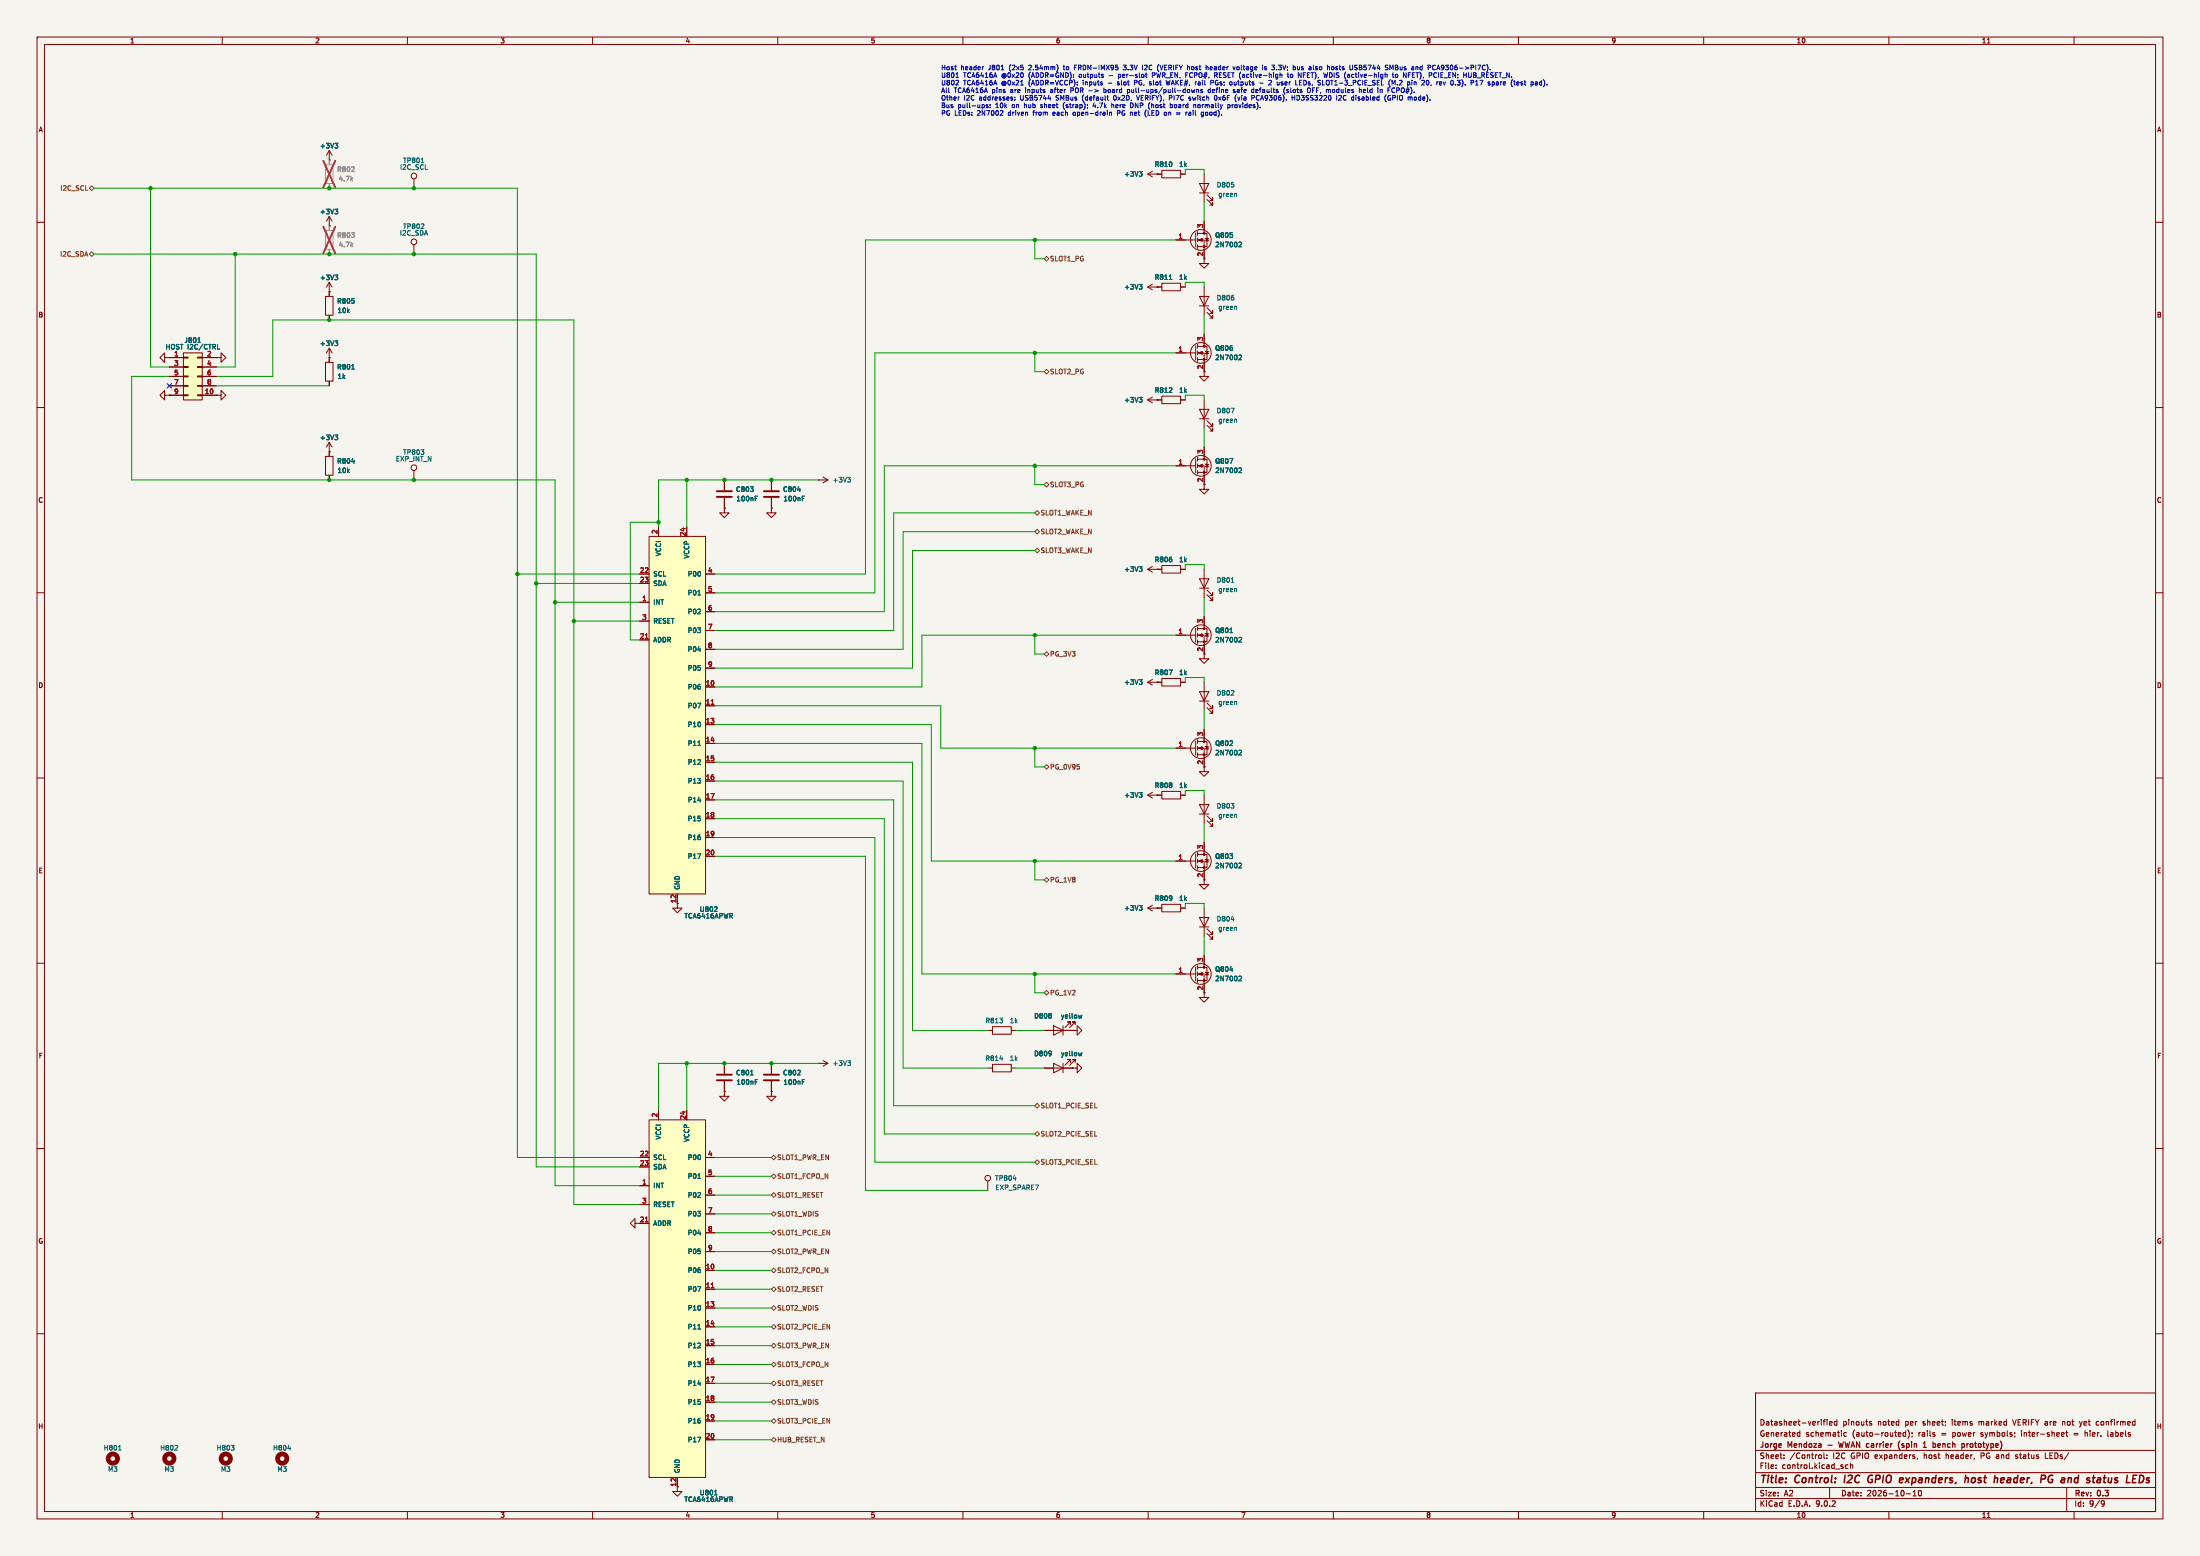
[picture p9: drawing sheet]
<svg xmlns="http://www.w3.org/2000/svg" width="594mm" height="420mm" viewBox="0 0 594 420" stroke-linecap="round" stroke-linejoin="round" font-family="sans-serif">
<path d="M0 0h594v420h-594z" fill="#f5f4ef" stroke="#f5f4ef" stroke-width=".27"/>
<g fill="none" stroke="#840000" stroke-width=".27">
<path d="M10 10h574v400h-574zM12 12h570v396h-570zM60 10v2M110 10v2M160 10v2M210 10v2M260 10v2M310 10v2M360 10v2M410 10v2M460 10v2M510 10v2"/>
<path d="M536.6 11.6h.7M560 10v2M10 60h2M582 60h2M44.4 96.5v-1.2l-1.2 1.2 1.2 1.3v-1.3h1.3M45.7 96.5h.1M10 110h2M309.9 108l1.2 .7M309.9 108h2.5M311.1 107.2l-1.2 .8M312.4 108h.1M582 110h2"/>
<path d="M208.3 137.2v1.2h1.2l-1.2 1.3-1.3-1.3h1.3M208.3 137.2h.1M208.3 129.5v2.8M208.3 134.4v2.8M221 129.5h.1M221 129.5h2.5M222.2 128.8l1.3 .7M223.5 129.5l-1.3 .8M10 160h2M582 160h2M323.3 199.6v1.1M325.1 196.9v3.3"/>
<path d="M10 210h2M317.5 201.9h5.3M322.8 200v3.8M323.3 200.2h2.6v3.5h-2.6M323.3 201.9h1.8v6.4h1.3l-1.3 1.3-1.3-1.3h1.3M323.3 201.4v1M323.3 203.2v1M323.8 217.2h2.6l-1.3 2.5zM323.8 219.7h2.6M325.1 214.6v7.7M325.4 201.4l1 .3M325.9 201.5l.4 .7h-.8z"/>
<path d="M582 210h2M317.5 232.4h5.3M322.8 230.5v3.8M323.3 230.6h2.6v3.6h-2.6M323.3 232.4h1.8v6.4h1.3l-1.3 1.2-1.3-1.2h1.3M323.3 230.1v1M323.3 231.9v1M323.3 233.7v1M325.1 227.3v3.3M325.4 231.9l1 .3M325.9 221.5l1.5 1.5v-.7v.7h-.8M325.9 220.2l1.5 1.5v-.7v.7h-.8"/>
<path d="M325.9 232l.4 .7h-.8zM312.4 245.1h1.3M313.7 244.1h5.1v2h-5.1zM318.8 245.1h1.2M10 260h2M582 260h2M10 310h2M582 310h2M171.4 330.2v-1.3l-1.2 1.3 1.2 1.3v-1.3h1.3M10 360h2M474 376h108v32h-108zM582 360h2"/>
<path d="M474 397.5h108M474 391.5h108M479.5 396.2v.2M479.5 395.4v.2M481.7 393.5v.2M481.7 392.7v.2M485.4 387.6h.6M485.4 386.7h.6M486 386.2v1.5M491.7 392.7l.1 .3-.1 .6M492.2 383.7h.6M492.5 392.2v1.3l.2 .2"/>
<path d="M492.8 383.2h-.3M493.2 393.5v.2M493.2 392.7v.2M493.3 383.2v.1M493.3 383.7v1M494 384.2l.7-.2-.1-.3h-.4l-.2 .2v.7h.6M496 383.7h-.5l-.3 .3 .2 .6h.6M496 383.2v1.5M498.5 386.7h-.4l-.3 .3 .2 .6h.5M499 395.4h-.5l-.3 .3 .2 .6h.6M499.6 395.5l.6-.1v1M499.6 394.9v1.5"/>
<path d="M504.8 383.7h.5M504.8 384.1l.6 .3-.1 .2-.4 .1M514.5 386.7h-.4l-.3 .3 .2 .6h.5M514.5 386.2v1.5M515.2 386a1.74 1.74 0 0 1-.1 2.2M516.2 386.7v.2M516.3 387.6l-.1 .3M517.7 393.6l-.1 .3M534.9 392.2v1.5M534.9 393h.6M543.4 383.2l.5 1.5M544.2 393.6l.4 .1"/>
<path d="M544.6 392.7l-.4 .2v.2l.4 .1M545.8 386.2v.1M545.8 386.7v1M552.2 392.2v1.5h.8M556.8 386.7h.4l.1 .3-.7 .2M556.9 383.7v1M557.2 387.6l-.4 .1M557.3 383.7l-.4 .1M557.7 386.7h.6M558 386.2v1.3l.3 .2M560 386.9h1.1M560 387.3h1.1"/>
<path d="M561.5 383.7l.3 1M561.8 384.7l-.3 .5M562.2 383.7l-.4 1M563 386.2v1.5M563.4 386.7l-.4 .1M566.1 383.7h.6M566.1 384.6h.6M569.1 386.2v1.3l.2 .2M60 408v2M110 408v2M160 408v2M210 408v2"/>
<path d="M260 408v2M310 408v2M360 408v2M410 408v2M460 408v2M474 404.5h108M474 401.5h108M494 401.5v3M510 408v2M514.7 403.2h1.2M516.5 403.8h.9M516.5 402.7l.5-.4v1.5"/>
<path d="M518.1 402.4a.72 .72 0 0 0-.2 .8 .72 .72 0 0 0 .7 .5l.2-.5-.1-.8M536.6 409.6h.7M558 401.5v6.5M560 408v2M567.6 405.1l.5 .1 .1 .7-.3 .6-.4 .1M568.2 405.7l-.6 .3"/>
<circle cx="324.2" cy="201.9" r="2.79"/>
<circle cx="324.2" cy="232.4" r="2.79"/>
</g>
<g fill="none" stroke="#840000" stroke-width=".4">
<path d="M498.2 398.2l-.3 2M505.2 399.3h.4M505.4 398.2a1.07 1.07 0 0 0-1 .8 1.07 1.07 0 0 0 .5 1.2l.5-.1M514.6 398.9l.8 1.3M515.6 398.9l-1.2 1.3M530.7 399h.7v1.2M533 398.9l-.6 .2-.1 .7 .3 .4 .5-.1M540.6 398.9l.5 .1 .1 .3-1 .2M553.8 399.3h.4l-.2 .8-.5 .1-.4-.3M554.3 398.3h-.8l-.3 .4M560.9 398.9l.2 .1M561.2 398.2l-.2 2"/>
<path d="M567.9 398.9h.8M580.4 399a.49 .49 0 0 0-.8 .2l.7 .4v.3l-.3 .3-.5-.1M541 400.1l-.2 .1M561 400.1l-.2 .1M568.3 400.2h.2"/>
</g>
<path d="M496.4 389.2l.4 1.5 .3-1.1 .2 1.1M514.1 389.7h-.4l-.2 .2 .1 .2 .5 .1v.4h-.6M523.8 389.7l.1 .3-.7 .2M524.6 389.7v1M525 389.7l-.4 .1M532.2 389.7l.5 .3-.1 .5-.4 .2M533.1 389.7h.6M533.3 389.2l.1 1.4" fill="none" stroke="#840000" stroke-width=".3"/>
<path d="M307.6 107.3h.8l-.5 .4M308.1 107.7l.3 .3-.3 .5M215.3 132.2h.8M216.6 134.5h.4M216.6 133.9h.6M228.8 128.8h.8l-.4 .5M229.4 129.3l.2 .3-.2 .5M333.8 219.9l.1 .8M334.7 202.5l.4 .1 .1 .3-.8 .9h.8M334.7 233l.4 .1M335.1 233.1h.1M335.2 233.1v.4l-.8 .8h.8" fill="none" stroke="#006464" stroke-width=".27"/>
<g fill="#840000" stroke="#840000" stroke-width=".27">
<path d="M323.6 201.9l1-.4v.8z"/>
<path d="M323.6 232.4l1-.4v.8z"/>
<circle cx="325.1" cy="200.2" r=".25"/>
<circle cx="325.1" cy="203.7" r=".25"/>
<circle cx="325.1" cy="230.6" r=".25"/>
<circle cx="325.1" cy="234.2" r=".25"/>
</g>
<path d="M206.2 132.6h4.1M206.2 134.1h4.1" fill="none" stroke="#840000" stroke-width=".51"/>
<path d="M49.5 95.3h5.1v12.7h-5.1z" fill="#ffffc2"/>
<g fill="none" stroke="#840000" stroke-width=".27">
<path d="M45.7 96.5h3.8M45.7 99.1h3.8M49.5 95.3h5.1v12.7h-5.1zM49.5 96.4h1.3v.2h-1.3zM49.5 98.9h1.3v.3h-1.3zM53.3 96.4h1.3v.2h-1.3zM53.3 98.9h1.3v.3h-1.3zM54.6 96.5h3.8M54.6 99.1h3.8M45.7 101.6h3.8M45.7 104.1h3.8M45.7 106.7h3.8"/>
<path d="M49.5 101.5h1.3v.2h-1.3zM49.5 104h1.3v.3h-1.3zM49.5 106.6h1.3v.2h-1.3zM53.3 101.5h1.3v.2h-1.3zM53.3 104h1.3v.3h-1.3zM53.3 106.6h1.3v.2h-1.3zM54.6 101.6h3.8M54.6 104.1h3.8M54.6 106.7h3.8M312.4 108h1.3M313.7 106.9h5.1v2.1h-5.1zM318.8 108h1.2"/>
<path d="M323.8 110.5h2.6l-1.3 2.5zM323.8 113h2.6M325.1 108v7.6M325.9 114.8l1.5 1.5v-.7v.7h-.8M325.9 113.5l1.5 1.6v-.8v.8h-.8M317.5 125.7h5.3M322.8 123.8v3.8M323.3 125.7h1.8v6.4h1.3l-1.3 1.3-1.3-1.3h1.3M323.3 124h2.6v3.5h-2.6M323.3 123.4v1.1M323.3 125.2v1M323.3 127v1"/>
<path d="M325.1 120.7v3.3M325.4 125.2l1 .3M325.9 125.3l.4 .7h-.8zM309.9 153.7l1.2 .7M309.9 153.7h2.5M311.1 152.9l-1.2 .8M312.4 153.7h.1M309.9 245.1l1.2 .8M309.9 245.1h2.5M311.1 244.3l-1.2 .8M312.4 245.1h.1"/>
<circle cx="324.2" cy="125.7" r="2.79"/>
</g>
<path d="M53.4 92.4h.7M58.7 94.2h.6M332.4 110.2h.8l-.5 1.3M333.8 113.2l.1 .8M334.7 126.3l.4 .1 .1 .3-.8 .9h.8M307.6 153h.8l-.5 .5M308.1 153.5l.3 .2-.3 .5M307.6 244.4h.8l-.5 .5M308.1 244.9l.3 .2-.3 .6" fill="none" stroke="#006464" stroke-width=".27"/>
<g fill="#840000" stroke="#840000" stroke-width=".27">
<path d="M323.6 125.7l1-.4v.8z"/>
<circle cx="325.1" cy="124" r=".25"/>
<circle cx="325.1" cy="127.5" r=".25"/>
</g>
<path d="M175.3 302.3h15.2v96.5h-15.2z" fill="#ffffc2"/>
<g fill="none" stroke="#840000" stroke-width=".27">
<path d="M312.4 47h1.3M313.7 46h5.1v2h-5.1zM318.8 47h1.2M325.1 77.5v7.6M317.5 95.3h5.3M322.8 93.3v3.9M323.3 95.3h1.8v6.3h1.3l-1.3 1.3-1.3-1.3h1.3M323.3 93.5h2.6v3.5h-2.6M323.3 93v1M323.3 94.7v1.1M323.3 96.5v1M323.8 80h2.6l-1.3 2.6z"/>
<path d="M323.8 82.6h2.6M325.1 90.2v3.3M325.4 94.7l1 .3M325.9 84.3l1.5 1.6v-.8v.8h-.8M325.9 83.1l1.5 1.5v-.8v.8h-.8M325.9 94.9l.4 .6h-.8zM312.4 153.7h1.3M313.7 152.7h5.1v2h-5.1zM318.8 153.7h1.2M177.8 299.7v2.6M185.4 299.7v2.6M195.6 294.6v1.3h1.2l-1.2 1.3-1.3-1.3h1.3"/>
<path d="M195.6 294.6h.1M208.3 294.6v1.3h1.2l-1.2 1.3-1.3-1.3h1.3M208.3 294.6h.1M172.7 312.4h2.6M172.7 315h2.6M175.3 302.3h15.2v96.5h-15.2zM190.5 312.4h2.5M190.5 317.5h2.5M172.7 320h2.6M172.7 325.1h2.6M172.7 330.2h2.6M190.5 322.6h2.5"/>
<path d="M190.5 327.7h2.5M190.5 332.7h2.5M190.5 337.8h2.5M190.5 342.9h2.5M190.5 348h2.5M190.5 353.1h2.5M190.5 358.1h2.5M190.5 363.2h2.5M190.5 368.3h2.5M190.5 373.4h2.5M190.5 378.5h2.5M182.9 398.8v3.8h1.2l-1.2 1.3-1.3-1.3h1.3"/>
<path d="M190.5 383.5h2.5M190.5 388.6h2.5"/>
<circle cx="324.2" cy="95.2" r="2.79"/>
</g>
<path d="M174.2 329.8h.8M192 347.6h.7" fill="none" stroke="#a90000" stroke-width=".27"/>
<path d="M333.8 82.7l.1 .8M334.7 95.8l.4 .1M335.1 95.9l.1 .1M335.2 96v.4l-.8 .7h.8M188.4 318.1h.7M188.4 358.7h.7M62.4 390.1h.8l-.4 .5M63.1 390.7v.6M192.9 403.5h.7" fill="none" stroke="#006464" stroke-width=".27"/>
<circle cx="61" cy="393.7" r="1.27" fill="none" stroke="#840000" stroke-width="1.3"/>
<g fill="#840000" stroke="#840000" stroke-width=".27">
<path d="M323.6 95.3l1-.4v.7z"/>
<circle cx="325.1" cy="93.5" r=".25"/>
<circle cx="325.1" cy="97" r=".25"/>
</g>
<path d="M175.3 144.8h15.2v96.5h-15.2z" fill="#ffffc2"/>
<g fill="none" stroke="#840000" stroke-width=".27">
<path d="M88.9 43.2h.1M88.9 40.6v2.6M88.9 58.4v2.6M88.9 58.4l-.8 1.3M88.9 58.4l.8 1.3M88.9 40.6l-.8 1.3M88.9 40.6l.8 1.3M111.8 48.3v2.5M309.9 47l1.2 .8M309.9 47h3.8M311.1 46.2l-1.2 .8M312.4 47h.1"/>
<path d="M318.8 47h1.2M323.8 49.5h2.6l-1.3 2.6zM323.8 52.1h2.6M325.1 47v7.6M325.1 59.7v3.3M325.9 53.8l1.5 1.6v-.8v.8h-.8M325.9 52.6l1.5 1.5v-.8v.8h-.8M88.9 78.7h.1M88.9 61h.1M88.9 76.2v3.8M88.9 76.2l-.8 1.3M88.9 76.2l.8 1.3"/>
<path d="M111.8 66v2.6M309.9 77.5l1.2 .7M309.9 77.5h3.8M311.1 76.7l-1.2 .8M312.4 77.5h.1M313.7 76.5h5.1v2h-5.1zM317.5 64.8h5.3M318.8 77.5h1.2M322.8 62.9v3.8M323.3 64.8h1.8v6.3h1.3l-1.3 1.3-1.3-1.3h1.3M323.3 63h2.6v3.5h-2.6M323.3 62.5v1"/>
<path d="M323.3 64.3v1M323.3 66v1.1M325.4 64.3l1 .2M325.9 64.4l.4 .6h-.8zM45.7 96.5h.1M45.7 96.5h3.8M45.7 99.1h3.8M54.6 96.5h3.8M54.6 99.1h3.8M58.4 96.5h1.3v-1.2l1.3 1.2-1.3 1.3v-1.3M58.4 96.5h.1M87.9 97.8h2v5.1h-2z"/>
<path d="M87.9 80h2v5.1h-2zM88.9 96.5h.1M88.9 85.1v1.3M88.9 94v3.8M88.9 94l-.8 1.3M88.9 94l.8 1.3M317.5 95.3h2.5M325.1 90.2v2.5M325.1 97.8v2.5M44.4 106.7v-1.3l-1.2 1.3 1.2 1.3v-1.3h1.3M45.7 106.7h.1M45.7 101.6h3.8"/>
<path d="M45.7 104.1h3.8M45.7 106.7h3.8M54.6 101.6h3.8M54.6 104.1h3.8M54.6 106.7h3.8M58.4 106.7h1.3v-1.3l1.3 1.3-1.3 1.3v-1.3M58.4 106.7h.1M88.9 119.4l-.8 1.3M88.9 119.4l.8 1.3M88.9 102.9v1.2M88.9 119.4v3.8M312.4 108h.1"/>
<path d="M312.4 108h1.3M318.8 108h1.2M87.9 123.2h2v5.1h-2zM88.9 121.9h.1M88.9 128.3v1.2M111.8 127v2.5M195.6 137.2v1.2h1.2l-1.2 1.3-1.3-1.3h1.3M195.6 137.2h.1M195.6 129.5v2.8M195.6 134.4v2.8M208.3 137.2h.1M208.3 129.5v2.8"/>
<path d="M208.3 134.4v2.8M317.5 125.7h2.5M325.1 120.7v2.5M325.1 128.3v2.5M172.7 154.9h2.6M172.7 157.5h2.6M175.3 144.8h15.2v96.5h-15.2zM177.8 142.2v2.6M185.4 142.2v2.6M190.5 154.9h2.5M312.4 153.7h.1M312.4 153.7h1.3"/>
<path d="M318.8 153.7h1.2M323.8 156.2h2.6l-1.3 2.6zM323.8 158.8h2.6M325.1 153.7v7.6M325.9 159.3l1.5 1.5v-.8v.8h-.8M172.7 162.6h2.6M172.7 167.6h2.6M172.7 172.7h2.6M190.5 160h2.5M190.5 165.1h2.5M190.5 170.2h2.5M190.5 175.3h2.5"/>
<path d="M317.5 171.5h5.3M322.8 169.5v3.9M323.3 171.5h1.8v6.3h1.3l-1.3 1.3-1.3-1.3h1.3M323.3 169.7h2.6v3.5h-2.6M323.3 169.2v1M323.3 170.9v1.1M323.3 172.7v1M325.1 166.4v3.3M325.4 170.9l1 .3M325.9 160.5l1.5 1.6v-.8v.8h-.8M325.9 171.1l.4 .6h-.8zM190.5 180.3h2.5"/>
<path d="M190.5 185.4h2.5M190.5 190.5h2.5M190.5 195.6h2.5M309.9 184.2l1.2 .7M309.9 184.2h3.8M311.1 183.4l-1.2 .8M312.4 184.2h.1M313.7 183.1h5.1v2.1h-5.1zM318.8 184.2h1.2M323.8 186.7h2.6l-1.3 2.5zM323.8 189.2h2.6M325.1 184.2v7.6"/>
<path d="M325.1 196.9v2.5M325.9 191l1.5 1.5v-.7v.7h-.8M325.9 189.7l1.5 1.6v-.8v.8h-.8M190.5 200.7h2.5M190.5 205.7h2.5M190.5 210.8h2.5M190.5 215.9h2.5M309.9 214.6h3.8M309.9 214.6l1.2 .8M311.1 213.9l-1.2 .7M312.4 214.6h.1M313.7 213.6h5.1v2h-5.1z"/>
<path d="M317.5 201.9h2.5M318.8 214.6h1.2M325.1 204.5v2.5M190.5 221h2.5M190.5 226.1h2.5M190.5 231.1h2.5M317.5 232.4h2.5M325.1 227.3v2.6M325.1 235v2.5M182.9 241.3v3.8h1.2l-1.2 1.3-1.3-1.3h1.3M312.4 245.1h.1M312.4 245.1h1.3"/>
<path d="M318.8 245.1h1.2M323.8 247.7h2.6l-1.3 2.5zM323.8 250.2h2.6M325.1 245.1v7.6M325.1 257.8v3.3M325.9 252l1.5 1.5v-.8v.8h-.8M325.9 250.7l1.5 1.5v-.7v.7h-.8M266.7 278.1h1.3M268 277.1h5v2h-5zM273 278.1h1.3M281.9 278.1h7.7M284.5 276.9l2.5 1.2-2.5 1.3z"/>
<path d="M287 276.9v2.5M289.1 276.6v-.8h-.8h.8l-1.6 1.6M289.6 278.1h1.2v-1.2l1.3 1.2-1.3 1.3v-1.3M289.6 278.1h.1M290.3 276.6v-.8h-.7h.7l-1.5 1.6M317.5 262.9h5.3M322.8 261v3.8M323.3 261.1h2.6v3.6h-2.6M323.3 262.9h1.8v6.3h1.3l-1.3 1.3-1.3-1.3h1.3M323.3 260.6v1M323.3 262.4v1M323.3 264.2v1"/>
<path d="M325.4 262.4l1 .2M325.9 262.5l.4 .6h-.8zM177.8 299.7v2.6M185.4 299.7v2.6M195.6 294.6h.1M195.6 287v2.8M195.6 291.8v2.8M208.3 294.6h.1M208.3 287v2.8M208.3 291.8v2.8M221 287h.1M221 287h2.5"/>
<path d="M222.2 286.3l1.3 .7M223.5 287l-1.3 .8M266.7 288.3h1.3M268 287.3h5v2h-5zM273 288.3h1.3M281.9 288.3h7.7M284.5 287l2.5 1.3-2.5 1.3zM287 287v2.6M289.1 286.8v-.8h-.8h.8l-1.6 1.5M289.6 288.3h1.2v-1.3l1.3 1.3-1.3 1.3v-1.3M289.6 288.3h.1M290.3 286.8v-.8h-.7h.7l-1.5 1.5"/>
<path d="M172.7 312.4h2.6M172.7 315h2.6M190.5 312.4h2.5M190.5 317.5h2.5M266.7 318.8v2.5M172.7 320h2.6M172.7 325.1h2.6M172.7 330.2h2.6M190.5 322.6h2.5M190.5 327.7h2.5M190.5 332.7h2.5M190.5 337.8h2.5"/>
<path d="M190.5 342.9h2.5M190.5 348h2.5M190.5 353.1h2.5M190.5 358.1h2.5M190.5 363.2h2.5M190.5 368.3h2.5M190.5 373.4h2.5M190.5 378.5h2.5M182.9 398.8v2.5M190.5 383.5h2.5M190.5 388.6h2.5"/>
<circle cx="111.8" cy="47.5" r=".76"/>
<circle cx="111.8" cy="65.3" r=".76"/>
<circle cx="324.2" cy="64.8" r="2.79"/>
<circle cx="111.8" cy="126.2" r=".76"/>
<circle cx="324.2" cy="171.4" r="2.79"/>
<circle cx="324.2" cy="262.9" r="2.79"/>
<circle cx="266.7" cy="318" r=".76"/>
</g>
<path d="M174.2 172.3h.8M192 190.1h.7M174.2 329.8h.8M192 347.6h.7" fill="none" stroke="#a90000" stroke-width=".27"/>
<g fill="none" stroke="#006464" stroke-width=".27">
<path d="M90.4 38.7h.8l-.4 .5M91 39.2l.2 .2-.2 .5M90.4 56.5h.8l-.4 .4M91 56.9l.2 .3-.2 .5M113.7 43.9h.8M307.6 46.3h.8l-.5 .5M308.1 46.8l.3 .2-.3 .6M333.8 52.2l.1 .8M90.4 74.2h.8l-.4 .5M91 74.7l.2 .3-.2 .5M307.6 76.8h.8l-.5 .5M308.1 77.3h.1"/>
<path d="M308.2 77.3l.1 .1M308.3 77.4l.1 .4-.3 .2M315.7 75.4h.7M334.7 65.3l.4 .1 .1 .3-.8 .9h.8M53.4 92.4h.7M58.7 94.2h.6M90.4 92h.8l-.4 .5M91 92.5l.2 .2-.2 .6M94.9 99.6h.8M334.7 95.8l.4 .1M335.1 95.9l.1 .1M335.2 96v.4l-.8 .7h.8"/>
<path d="M90.4 117.4h.8l-.4 .5M91 117.9l.2 .2-.2 .6M307.6 107.3h.8l-.5 .4M308.1 107.7l.3 .3-.3 .5M94.9 124.6h.8M203.9 134.5h.4M203.9 133.9h.6M215.3 132.2h.8M216.6 134.5h.4M216.6 133.9h.6M334.7 126.3l.4 .1 .1 .3-.8 .9h.8M307.6 153h.8l-.5 .5"/>
<path d="M308.1 153.5l.3 .2-.3 .5M332.4 157.2h.8M333.8 158.9l.1 .8M188.4 160.6h.7M332.1 170.8h.7M334.7 172l.4 .1 .1 .3-.8 .9h.8M307.6 183.5h.8l-.5 .4M308.1 183.9l.3 .3-.3 .5M315.6 180.8h.9l-.6 1.3M333.8 189.4l.1 .8M188.4 201.2h.7M307.6 213.9h.8l-.5 .5"/>
<path d="M308.1 214.4l.1 .1M308.2 214.5h.1M308.3 214.5l.1 .5-.3 .2M334.7 202.5l.4 .1 .1 .3-.8 .9h.8M334.7 233l.4 .1M335.1 233.1h.1M335.2 233.1v.4l-.8 .8h.8M192.8 246h.8M193.6 244.9v.4M307.6 244.4h.8l-.5 .5M308.1 244.9l.3 .2-.3 .6M332.4 248.2h.8"/>
<path d="M333.8 250.4l.1 .8M292.1 274l-.2 .8-.3-.6M334.7 263.5h.4l.1 .3-.8 .9h.8M202.6 290.1h.8M203.9 292h.4M203.9 291.4h.6M216.6 292h.4M216.6 291.4h.6M228.8 286.3h.8l-.4 .5M229.4 286.8l.2 .3-.2 .5M270 285.8h.8M292.1 284.1l-.2 .9-.3-.6"/>
<path d="M188.4 318.1h.7M273.6 318.2h.8M188.4 358.7h.7M32 391.4h.7M47.2 391.4h.8M47.9 390.3v.4M77.7 391h.8M192.9 403.5h.7"/>
</g>
<path d="M193.5 132.6h4.1M193.5 134.1h4.1M193.5 290.1h4.1M193.5 291.6h4.1M206.2 290.1h4.1M206.2 291.6h4.1" fill="none" stroke="#840000" stroke-width=".51"/>
<g fill="#840000" stroke="#840000" stroke-width=".27">
<path d="M323.6 64.8l1-.4v.8z"/>
<path d="M323.6 262.9l1-.4v.8z"/>
<path d="M323.6 171.5l1-.4v.7z"/>
<circle cx="325.1" cy="63" r=".25"/>
<circle cx="325.1" cy="66.5" r=".25"/>
<circle cx="325.1" cy="261.1" r=".25"/>
<circle cx="325.1" cy="264.7" r=".25"/>
<circle cx="325.1" cy="169.7" r=".25"/>
<circle cx="325.1" cy="173.2" r=".25"/>
</g>
<path d="M87.9 44.5h2v5h-2zM88.9 43.2v1.3M88.9 49.5v1.3M87.9 62.2h2v5.1h-2zM88.9 61v1.2M88.9 67.3v1.3" fill="none" stroke="#9c9b98" stroke-width=".27"/>
<path d="M87.3 43.4l3.2 7.2M90.5 43.4l-3.2 7.2M87.3 61.2l3.2 7.2M90.5 61.2l-3.2 7.2" fill="none" stroke="#e12e31" stroke-width=".46"/>
<g fill="none" stroke="#840000" stroke-width="1.3">
<circle cx="30.5" cy="393.7" r="1.27"/>
<circle cx="45.7" cy="393.7" r="1.27"/>
<circle cx="76.2" cy="393.7" r="1.27"/>
</g>
<g fill="none" stroke="#725600" stroke-width=".27">
<path d="M24.1 50.8l.7-.6 .6 .6-.6 .6zM24.1 68.6l.7-.7 .6 .7-.6 .6zM281.9 69.9l.7-.7 .6 .7-.6 .6zM281.9 100.3l.7-.6 .6 .6-.6 .7zM279.4 138.4l.6-.6 .7 .6-.7 .7zM281.9 130.8l.7-.6 .6 .6-.6 .6zM279.4 143.5l.6-.6 .7 .6-.7 .6zM279.4 148.6l.6-.6 .7 .6-.7 .6zM281.9 176.5l.7-.6 .6 .6-.6 .7zM282.6 206.4l.6 .6-.6 .6-.7-.6zM281.9 237.5l.7-.6 .6 .6-.6 .6zM281.9 268l.7-.7 .6 .7-.6 .6z"/>
<path d="M280 297.8l.7 .7-.7 .6-.6-.6zM208.3 317.5l.6-.6 .6 .6-.6 .6zM208.3 312.4l.6-.6 .6 .6-.6 .7zM279.4 313.7l.6-.6 .7 .6-.7 .6zM279.4 306.1l.6-.7 .7 .7-.7 .6zM208.3 327.7l.6-.7 .6 .7-.6 .6zM208.3 337.8l.6-.6 .6 .6-.6 .7zM208.3 322.6l.6-.7 .6 .7-.6 .6zM208.9 332.1l.6 .6-.6 .7-.6-.7zM208.3 353.1l.6-.7 .6 .7-.6 .6zM208.3 348l.6-.7 .6 .7-.6 .6zM208.3 358.1l.6-.6 .6 .6-.6 .7z"/>
<path d="M208.3 342.9l.6-.6 .6 .6-.6 .6zM208.3 363.2l.6-.6 .6 .6-.6 .7zM208.3 368.3l.6-.6 .6 .6-.6 .6zM208.3 378.5l.6-.7 .6 .7-.6 .6zM208.3 373.4l.6-.7 .6 .7-.6 .6zM208.3 383.5l.6-.6 .6 .6-.6 .7zM208.3 388.6l.6-.6 .6 .6-.6 .7z"/>
</g>
<g fill="none" stroke="#009600" stroke-width=".27">
<path d="M25.4 50.8h114.3v261.6h33M40.6 50.8v48.3h5.1M320 47v-1.3h5.1v1.3M325.1 54.6v5.1M25.4 68.6h119.4v246.4h27.9M63.5 68.6v30.5h-5.1M279.4 64.8v5.1h2.5M317.5 64.8h-83.8v90.1h-40.7M320 77.5v-1.3h5.1v1.3M279.4 95.3v5h2.5M317.5 95.3h-81.3v64.7h-43.2M325.1 85.1v5.1"/>
<path d="M45.7 101.6h-10.1v27.9h114.3v190.5h22.8M58.4 101.6h15.3v-15.2h81.2v238.7h17.8M58.4 104.1h30.5M320 108v-1.3h5.1v1.3M325.1 115.6v5.1M185.4 129.5v12.7M221 129.5h-43.2v12.7M279.4 125.7v5.1h2.5M279.4 138.4h-38.1v31.8h-48.3M317.5 125.7h-78.7v39.4h-45.8M139.7 154.9h33M144.8 157.5h27.9"/>
<path d="M177.8 141h-7.6v31.7h2.5M279.4 148.6h-33v31.7h-53.4M279.4 143.5h-35.6v31.8h-50.8M320 153.7v-1.3h5.1v1.3M149.9 162.6h22.8M154.9 167.6h17.8M279.4 171.5v5h2.5M317.5 171.5h-68.6v13.9h-55.9M325.1 161.3v5.1M193 195.6h58.5v36.8h66M193 190.5h61v11.4h63.5M320 184.2v-1.3h5.1v1.3"/>
<path d="M325.1 191.8v5.1M193 200.7h55.9v62.2h68.6M193 215.9h48.3v82.6h38.1M193 205.7h53.4v72.4h20.3M193 210.8h50.8v77.5h22.9M279.4 201.9v5.1h2.5M320 214.6v-1.2h5.1v1.2M193 226.1h43.2v87.6h43.2M193 221h45.8v85.1h40.6M193 231.1h40.7v90.2h33M279.4 232.4v5.1h2.5M325.1 222.3v5"/>
<path d="M320 245.1v-1.3h5.1v1.3M325.1 252.7v5.1M274.3 278.1h7.6M279.4 262.9v5.1h2.5M185.4 287v12.7M221 287h-43.2v12.7M274.3 288.3h7.6M193 317.5h15.3M193 312.4h15.3M193 327.7h15.3M193 322.6h15.3M193 332.7h15.3"/>
<path d="M193 337.8h15.3M193 342.9h15.3M193 348h15.3M193 353.1h15.3M193 358.1h15.3M193 378.5h15.3M193 368.3h15.3M193 363.2h15.3M193 373.4h15.3M193 388.6h15.3M193 383.5h15.3"/>
</g>
<path d="M45.1 103.5l1.2 1.2M46.3 103.5l-1.2 1.2" fill="none" stroke="#000084" stroke-width=".27"/>
<g fill="none" stroke="#0000c2" stroke-width=".27">
<path d="M265.5 18h.1M287.1 18h.4M287.2 17.6l.1 1.2M290.1 18.2h.4M290.7 17.6h-.6v1.3M303.3 17.6h.8l-.5 .5h.3M303.3 18.7l.6 .1M309.4 19.6v1.1l.3 .2M309.5 17.6l-.5 .1M309.7 18.1l-.7 .8h.7M311.1 19.6v1.3M313.2 17.6l.4 1.3"/>
<path d="M321.8 18.1v.6M326.1 18.1l.1 .8M327.2 18l-.5 .2 .1 .6 .4 .1M327.3 18.3l-.6 .1M328.7 19.9l-.2 .3-.6 .1M334.5 18.1l-.3-.1-.3 .2 .1 .5 .5 .1M341.9 18.1l-.5 .1 .5 .3v.3h-.5M345.2 17.6h.8M345.2 18.7l.5 .2M347.7 19.6v1.1l.3 .2M350.9 18.7l-.4 .2M350.9 18v.9"/>
<path d="M351.9 19.6v1.3M355.2 18.2l.6 .4M355.7 18.1l-.5 .1M355.8 18.7l-.2 .2-.4-.1M359 19.6v1.3h.3M360.1 18.1v.7M360.7 18.8l.3 .1M361 18l-.3 .2 .3 .2M366 17.6h.5M366.2 18.2l.3 .3-.3 .4M367 18.2h.4M367.4 17.6h-.4v1.3h.5"/>
<path d="M375.7 18.5l.4-.9v1.3M376.1 19.6v1.1l.3 .2M376.7 18.2h.5M377.2 17.6h-.5v1.3h.5M383.6 18l.4 .1M384 18.8l-.4 .1M384 17.6v1.3M387.9 18.9l.5-1.3 .4 1.3M388.1 18.5h.6M388.4 19.6v1.3M397.9 19.6v1.3h.4M258 22.9h.8"/>
<path d="M258.1 20.9h.7M258.8 21.8v.4M258.9 26.2h.2M265.7 28.3v.7M266.7 28.3l-.4 .1 .4 .3v.3h-.4M267.3 29v.1M267.3 28.3v.1M270.8 30.1l-.1 .3-.7 .7h.8M274 26.9v.1M274 26.2v.2M281 29l.1 .1M281.1 28.2l-.1 .2 .1 .3"/>
<path d="M283.8 24.5l-.2 .2 .2 .3M284.5 30.3l-.2 .2 .2 .6M284.9 30.6l-.6 .1M287.2 28a1.48 1.48 0 0 0 .2 1.6M289.1 23.7v1.3M289.1 24.4h.5M289.8 30.4v.6l.3 .1M292.4 25.9v1.3M295.4 27.7l-.3 1h.8M298.1 23.7v1.3M298.1 24.2l.3-.1 .3 .3-.2 .5h-.4M299.2 22.5h1"/>
<path d="M299.5 20.4h.9M299.6 30.3v.8M299.6 30.4l.5-.1v.8M300.2 28.3h.5v.8M300.2 27.8v1.3M300.7 26v.8l.4 .2M301.7 29.9v1.2M301.7 22.9h.4M302 20.8l.4 .1M302 20.1v1.2M302.1 22.1l-.4 .2 .4 .2M302.3 30.5h-.6"/>
<path d="M302.4 20.1h-.4M304.4 24.2l.4-.1 .2 .3-.1 .5h-.5M304.4 24.1v1.3M305.9 28.1v.8l-.6 .2M306.3 21.7v1.2M306.8 25.8l.5 1.2 .4-1.2M306.9 22.3h-.6M309.3 20.1h.4M309.4 31.5l.1 .1M310 29.9v1.2h.6M310.7 22.5l.2 .2-.2 .2M310.7 22.1l.1 .1"/>
<path d="M311.7 20.2l-.6 .1M314.8 21.7l.3 1.2 .3-.9 .2 .9 .3-1.2M316.1 28.2l.5 .3-.1 .5-.4 .1M316.3 26.4h-.6M317.3 28.2l-.2 .3 .2 .6M317.7 30.5h.9M317.7 30.8h.9M321 30.3h.5v.8M321 31.1h.5M321.3 26.6l.2 .2-.2 .2M321.5 30.6l-.5 .1M321.7 24.1l.2 .9 .2-.6 .3 .6 .2-.9"/>
<path d="M322.8 28.3l.1 .8M323.1 24.1v.9M323.2 24.2l-.1 .1M323.5 24.1l.1 .2v.7M323.5 22.8l.4 .1M323.9 28.3l-.3-.1-.2 .3 .1 .5h.4M323.9 22.5l-.4 .1M324.7 24.2l-.3-.1-.2 .3 .5 .3M324.7 24.8l-.1 .2-.4-.1M324.7 24.7v.1M325.5 30.4v.6h.6M326.8 24.2l-.4-.1-.2 .3 .1 .5h.5"/>
<path d="M326.8 23.7v1.3M327.6 22.1l-.2 .2h-.5M327.9 26v.2M328.2 20.3l.5 .6M328.4 21.7l-.3 .5 .3 .7M328.5 26l-.1 1h-.3l-.2-.5M331.6 28.2l.5 .3v.5l-.5 .1M332.7 28.2v.9M333 28.2l-.3 .3M333.1 24.1l.3 .1M333.1 24.6l.4 .1M333.2 22.1v.7l.4 .1"/>
<path d="M333.5 24.8l-.4 .2M333.5 24.7v.1M334.2 26.2l.3 .8 .3-.8M334.5 24.5l-.5 .2v.2l.5 .1M338.7 26l-.1 .3M339.1 24.3v.6l.4 .1M339.6 25.8a.68 .68 0 0 0-.4 .6 .68 .68 0 0 0 .4 .6M339.7 24.4l-.6 .2M340.1 22.5h1M346.1 20.1v.8M346.7 25.1l.3 .4M347 23.5l-.3 .4"/>
<path d="M347 22.2v.7M347.5 22.4l-.6 .1M347.9 24.2l-.3-.1-.2 .3 .6 .3M348 24.8l-.2 .2-.4-.1M348 24.7v.1M348.5 20.1l-.1 .7h.6M348.9 20.1l.1 .1M349.6 25.8v1.2M349.8 21.7v1.2M350.2 25.8v1.2h.5M350.9 21.7v1.2M351.9 20.2h.4"/>
<path d="M352.3 21.7h-.3v1.2h.3M353.8 24.1l-.2 .8M354.4 24.3h.4M354.4 23.7v1.3M358.1 22.1v.7l.5 .1M359.9 24.9h.4M360 24.1l-.1 .1M360.2 24.1l.1 .1M362.2 26l-.1 .3-.7 .7h.8M362.8 25.9l-.1 .6 .2 .5M366.6 27h.5M366.6 26.4l.5 .3"/>
<path d="M366.6 26.4h.1M367.1 26.2l-.5 .2M368.3 24.1l-.2 .7 .2 .2 .3-.1M368.5 24.1l.2 .3-.6 .2M369.2 23.7v1.1l.2 .2M374.7 26.5l.4 .5 .4-.1v-.4h-.3M374.8 25.9l-.1 .4M375.8 21.7l.5 .9 .4-.9v1.2M375.9 20.1h.5M376 26.4h.5M376 25.8v1.2M376.8 20.2h.5v.6h-.5z"/>
<path d="M377.1 24.4h.5M377.3 22.8v.1M377.6 23.7h-.5v1.3M382.4 22.3v.6M382.4 26.3l.1 .5-.3 .2M386.4 22.9v.2M394.9 22l-.1 1.2M400.4 21.7l-.6 1.2M405.2 22.1v.8M405.4 22.1l-.2 .2M408.9 21.7v1.1M411.7 21.7v1.1l.3 .1"/>
<path d="M416.7 21.5a1.46 1.46 0 0 1 0 1.9M417.7 22.8v.1"/>
</g>
<g fill="#009600" stroke="#009600" stroke-width=".27">
<circle cx="149.9" cy="162.6" r=".46"/>
<circle cx="154.9" cy="167.6" r=".46"/>
<circle cx="177.8" cy="141" r=".46"/>
<circle cx="144.8" cy="157.5" r=".46"/>
<circle cx="139.7" cy="154.9" r=".46"/>
<circle cx="111.8" cy="129.5" r=".46"/>
<circle cx="88.9" cy="129.5" r=".46"/>
<circle cx="111.8" cy="50.8" r=".46"/>
<circle cx="88.9" cy="50.8" r=".46"/>
<circle cx="111.8" cy="68.6" r=".46"/>
<circle cx="88.9" cy="68.6" r=".46"/>
<circle cx="88.9" cy="86.4" r=".46"/>
<circle cx="279.4" cy="201.9" r=".46"/>
<circle cx="279.4" cy="125.7" r=".46"/>
<circle cx="279.4" cy="95.3" r=".46"/>
<circle cx="185.4" cy="129.5" r=".46"/>
<circle cx="208.3" cy="129.5" r=".46"/>
<circle cx="279.4" cy="171.5" r=".46"/>
<circle cx="195.6" cy="129.5" r=".46"/>
<circle cx="279.4" cy="64.8" r=".46"/>
<circle cx="63.5" cy="68.6" r=".46"/>
<circle cx="40.6" cy="50.8" r=".46"/>
<circle cx="279.4" cy="262.9" r=".46"/>
<circle cx="279.4" cy="232.4" r=".46"/>
<circle cx="195.6" cy="287" r=".46"/>
<circle cx="185.4" cy="287" r=".46"/>
<circle cx="208.3" cy="287" r=".46"/>
</g>
<g font-size="2.8" fill="#840000">
<text x="475" y="400.9">Title:</text>
<text x="484.7" y="400.9">Control:</text>
<text x="498.8" y="400.9">I2C</text>
<text x="506" y="400.9">GPIO</text>
<text x="515.3" y="400.9">expanders,</text>
<text x="533.8" y="400.9">host</text>
<text x="542.5" y="400.9">header,</text>
<text x="555.8" y="400.9">PG</text>
<text x="562.2" y="400.9">and</text>
<text x="569.9" y="400.9">status</text>
</g>
<g font-size="2.1" fill="#840000">
<text x="475" y="388">Generated</text>
<text x="475" y="385">Datasheet-verified</text>
<text x="487.5" y="388">schematic</text>
<text x="497.5" y="385">pinouts</text>
<text x="500.2" y="388">(auto-routed);</text>
<text x="507" y="385">noted</text>
<text x="514.5" y="385">per</text>
<text x="518.1" y="388">rails</text>
<text x="519.4" y="385">sheet;</text>
<text x="524.4" y="388">=</text>
<text x="527.4" y="385">items</text>
<text x="527.6" y="388">power</text>
<text x="534.8" y="385">marked</text>
<text x="535.4" y="388">symbols;</text>
<text x="544.2" y="385">VERIFY are</text>
<text x="546.5" y="388">inter-sheet</text>
<text x="557.8" y="385">not</text>
<text x="562.7" y="385">yet</text>
<text x="563.9" y="388">hier.</text>
<text x="567.3" y="385">confirmed</text>
<text x="570.2" y="388">labels</text>
<text x="475" y="394">Sheet:</text>
<text x="475" y="391.2">Jorge</text>
<text x="482.8" y="391.2">Mendoza</text>
<text x="483.2" y="394">/Control:</text>
<text x="494.2" y="391.2">-</text>
<text x="495" y="394">I2C</text>
<text x="497.8" y="391.2">WWAN carrier</text>
<text x="499.9" y="394">GPIO expanders,</text>
<text x="515" y="391.2">(spin</text>
<text x="519.9" y="394">host</text>
<text x="522.4" y="391.2">1</text>
<text x="525.6" y="391.2">bench</text>
<text x="525.9" y="394">header,</text>
<text x="533.9" y="391.2">prototype)</text>
<text x="535.5" y="394">PG and</text>
<text x="545.2" y="394">status</text>
<text x="553.4" y="394">LEDs/</text>
<text x="475" y="396.7">File:</text>
<text x="481.1" y="396.7">control.kicad_sch</text>
<text x="475" y="406.9">KiCad</text>
<text x="475" y="404.1">Size:</text>
<text x="481.7" y="404.1">A2</text>
<text x="482.7" y="406.9">E.D.A.</text>
<text x="490.3" y="406.9">9.0.2</text>
<text x="497" y="404.1">Date:</text>
<text x="504" y="404.1">2026-10-10</text>
<text x="560" y="404.3">Rev:</text>
<text x="560" y="406.9">Id:</text>
<text x="564.1" y="406.9">9/9</text>
<text x="566.4" y="404.3">0.3</text>
</g>
<g font-size="1.8" fill="#840000">
<text x="35" y="11.9">1</text>
<text x="85" y="11.9">2</text>
<text x="135" y="11.9">3</text>
<text x="185" y="11.9">4</text>
<text x="235" y="11.9">5</text>
<text x="285" y="11.9">6</text>
<text x="335" y="11.9">7</text>
<text x="385" y="11.9">8</text>
<text x="435" y="11.9">9</text>
<text x="485" y="11.9">10</text>
<text x="535" y="11.9">11</text>
<text x="10.3" y="35.9">A</text>
<text x="582.3" y="35.9">A</text>
<text x="324.9" y="69.3" transform="rotate(-90 324.9 69.3)">2</text>
<text x="10.3" y="85.9">B</text>
<text x="582.3" y="85.9">B</text>
<text x="324.9" y="99.8" transform="rotate(-90 324.9 99.8)">2</text>
<text x="324.9" y="130.2" transform="rotate(-90 324.9 130.2)">2</text>
<text x="10.3" y="135.9">C</text>
<text x="582.3" y="135.9">C</text>
<text x="10.3" y="185.9">D</text>
<text x="582.3" y="185.9">D</text>
<text x="324.9" y="206.4" transform="rotate(-90 324.9 206.4)">2</text>
<text x="10.3" y="235.9">E</text>
<text x="324.9" y="236.9" transform="rotate(-90 324.9 236.9)">2</text>
<text x="582.3" y="235.9">E</text>
<text x="182.6" y="243.9" transform="rotate(-90 182.6 243.9)">12</text>
<text x="324.9" y="267.4" transform="rotate(-90 324.9 267.4)">2</text>
<text x="10.3" y="285.9">F</text>
<text x="582.3" y="285.9">F</text>
<text x="10.3" y="335.9">G</text>
<text x="582.3" y="335.9">G</text>
<text x="10.2" y="385.9">H</text>
<text x="582.2" y="385.9">H</text>
<text x="182.6" y="401.4" transform="rotate(-90 182.6 401.4)">12</text>
<text x="35" y="409.9">1</text>
<text x="85" y="409.9">2</text>
<text x="135" y="409.9">3</text>
<text x="185" y="409.9">4</text>
<text x="235" y="409.9">5</text>
<text x="285" y="409.9">6</text>
<text x="335" y="409.9">7</text>
<text x="385" y="409.9">8</text>
<text x="435" y="409.9">9</text>
<text x="485" y="409.9">10</text>
<text x="535" y="409.9">11</text>
</g>
<g font-size="1.8" fill="#0000c2">
<text x="254" y="19.3">Host</text>
<text x="254" y="21.3">U801</text>
<text x="254" y="23.3">U802</text>
<text x="259.4" y="19.3">header</text>
<text x="260.1" y="21.3">TCA6416A</text>
<text x="260.1" y="23.3">TCA6416A</text>
<text x="267" y="19.3">J801</text>
<text x="270.6" y="21.3">@0x20</text>
<text x="270.6" y="23.3">@0x21</text>
<text x="272.8" y="19.3">(2x5</text>
<text x="278" y="21.3">(ADDR=GND):</text>
<text x="278" y="23.3">(ADDR=VCCP):</text>
<text x="278.2" y="19.3">2.54mm)</text>
<text x="287.9" y="19.3">to</text>
<text x="290.9" y="19.3">FRDM-IMX95</text>
<text x="291.8" y="21.3">outputs</text>
<text x="292.9" y="23.3">inputs</text>
<text x="302.6" y="23.3">slot</text>
<text x="302.8" y="21.3">per-slot</text>
<text x="304.4" y="19.3">3.3V</text>
<text x="307.3" y="23.3">PG,</text>
<text x="309.7" y="19.3">I2C</text>
<text x="311.6" y="23.3">slot</text>
<text x="312.1" y="21.3">PWR_EN, FCPO#,</text>
<text x="313.9" y="19.3">(VERIFY</text>
<text x="316.4" y="23.3">WAKE#,</text>
<text x="322.3" y="19.3">host</text>
<text x="324.4" y="23.3">rail</text>
<text x="327.5" y="19.3">header</text>
<text x="328.7" y="23.3">PGs;</text>
<text x="329.4" y="21.3">RESET (active-high</text>
<text x="334.1" y="23.3">outputs</text>
<text x="335.1" y="19.3">voltage</text>
<text x="342.3" y="23.3">-</text>
<text x="343.1" y="19.3">is</text>
<text x="345.1" y="23.3">2</text>
<text x="345.9" y="19.3">3.3V;</text>
<text x="347.5" y="23.3">user</text>
<text x="349.5" y="21.3">to</text>
<text x="351.8" y="19.3">bus</text>
<text x="352.6" y="21.3">NFET),</text>
<text x="352.7" y="23.3">LEDs,</text>
<text x="356.3" y="19.3">also</text>
<text x="358.9" y="23.3">SLOT1-3_PCIE_SEL</text>
<text x="359.8" y="21.3">WDIS (active-high</text>
<text x="361.5" y="19.3">hosts</text>
<text x="367.7" y="19.3">USB5744</text>
<text x="377.5" y="19.3">SMBus</text>
<text x="378.2" y="23.3">(M.2</text>
<text x="378.7" y="21.3">to</text>
<text x="381.8" y="21.3">NFET),</text>
<text x="383.5" y="23.3">pin</text>
<text x="384.8" y="19.3">and</text>
<text x="387.6" y="23.3">20,</text>
<text x="388.9" y="21.3">PCIE_EN;</text>
<text x="389.4" y="19.3">PCA9306-&gt;PI7C).</text>
<text x="391.8" y="23.3">rev</text>
<text x="395.8" y="23.3">0.3).</text>
<text x="398.4" y="21.3">HUB_RESET_N.</text>
<text x="401.5" y="23.3">P17</text>
<text x="406.3" y="23.3">spare</text>
<text x="412.7" y="23.3">(test</text>
<text x="254" y="25.4">All</text>
<text x="254" y="27.4">Other</text>
<text x="254" y="29.5">Bus</text>
<text x="257.6" y="25.4">TCA6416A</text>
<text x="258.6" y="29.5">pull-ups:</text>
<text x="260.3" y="27.4">I2C</text>
<text x="264.5" y="27.4">addresses:</text>
<text x="268" y="25.4">pins</text>
<text x="268.9" y="29.5">10k</text>
<text x="273.1" y="25.4">are</text>
<text x="273.5" y="29.5">on</text>
<text x="275.8" y="27.4">USB5744</text>
<text x="277" y="29.5">hub</text>
<text x="277.3" y="25.4">inputs</text>
<text x="281.6" y="29.5">sheet</text>
<text x="284.3" y="25.4">after</text>
<text x="285.6" y="27.4">SMBus</text>
<text x="287.9" y="29.5">(strap);</text>
<text x="289.9" y="25.4">POR -&gt;</text>
<text x="292.9" y="27.4">(default</text>
<text x="296.2" y="29.5">4.7k</text>
<text x="299.3" y="25.4">board</text>
<text x="301.4" y="29.5">here</text>
<text x="301.5" y="27.4">0x2D,</text>
<text x="305.8" y="25.4">pull-ups/pull-downs</text>
<text x="306.7" y="29.5">DNP</text>
<text x="308" y="27.4">VERIFY),</text>
<text x="311.7" y="29.5">(host</text>
<text x="316.9" y="27.4">PI7C</text>
<text x="317.8" y="29.5">board</text>
<text x="322.5" y="27.4">switch</text>
<text x="324.4" y="29.5">normally</text>
<text x="327.9" y="25.4">define</text>
<text x="329.6" y="27.4">0x6F</text>
<text x="333.7" y="29.5">provides).</text>
<text x="334.9" y="25.4">safe</text>
<text x="335.3" y="27.4">(via</text>
<text x="340" y="25.4">defaults</text>
<text x="340" y="27.4">PCA9306).</text>
<text x="348.9" y="25.4">(slots</text>
<text x="351.1" y="27.4">HD3SS3220</text>
<text x="355.5" y="25.4">OFF,</text>
<text x="360.8" y="25.4">modules</text>
<text x="363.3" y="27.4">I2C</text>
<text x="367.6" y="27.4">disabled</text>
<text x="369.9" y="25.4">held</text>
<text x="375.1" y="25.4">in</text>
<text x="376.8" y="27.4">(GPIO</text>
<text x="378" y="25.4">FCPO#).</text>
<text x="383.2" y="27.4">mode).</text>
<text x="254" y="31.5">PG LEDs:</text>
<text x="264" y="31.5">2N7002</text>
<text x="272.5" y="31.5">driven</text>
<text x="279.4" y="31.5">from</text>
<text x="285" y="31.5">each</text>
<text x="290.6" y="31.5">open-drain</text>
<text x="302.7" y="31.5">PG net</text>
<text x="310.6" y="31.5">(LED</text>
<text x="316" y="31.5">on</text>
<text x="319.5" y="31.5">=</text>
<text x="322.2" y="31.5">rail</text>
<text x="326.6" y="31.5">good).</text>
</g>
<g font-size="1.8" fill="#006464">
<text x="86.3" y="40.2">+3V3</text>
<text x="107.9" y="46">I2C_SCL</text>
<text x="108.7" y="44.2">TP801</text>
<text x="303.4" y="47.9">+3V3</text>
<text x="311.7" y="45.2">R810</text>
<text x="318.2" y="45.2">1k</text>
<text x="328.4" y="50.8">D805</text>
<text x="328.8" y="53.3">green</text>
<text x="86.3" y="58">+3V3</text>
<text x="107.8" y="63.8">I2C_SDA</text>
<text x="108.7" y="62">TP802</text>
<text x="328" y="64.4">Q805</text>
<text x="328" y="66.9">2N7002</text>
<text x="86.3" y="75.8">+3V3</text>
<text x="311.7" y="75.7">R811</text>
<text x="318.2" y="75.7">1k</text>
<text x="90.9" y="82.1">R805</text>
<text x="303.4" y="78.3">+3V3</text>
<text x="328.4" y="81.3">D806</text>
<text x="328.8" y="83.8">green</text>
<text x="91" y="84.7">10k</text>
<text x="44.6" y="94.5">HOST I2C/CTRL</text>
<text x="49.7" y="92.7">J801</text>
<text x="86.3" y="93.6">+3V3</text>
<text x="328" y="94.8">Q806</text>
<text x="90.9" y="99.9">R801</text>
<text x="328" y="97.4">2N7002</text>
<text x="91" y="102.5">1k</text>
<text x="311.7" y="106.2">R812</text>
<text x="318.2" y="106.2">1k</text>
<text x="303.4" y="108.8">+3V3</text>
<text x="328.4" y="111.7">D807</text>
<text x="86.3" y="119">+3V3</text>
<text x="328.8" y="114.3">green</text>
<text x="90.9" y="125.3">R804</text>
<text x="106.8" y="124.7">EXP_INT_N</text>
<text x="108.7" y="122.9">TP803</text>
<text x="328" y="125.3">Q807</text>
<text x="91" y="127.9">10k</text>
<text x="224.7" y="130.4">+3V3</text>
<text x="328" y="127.9">2N7002</text>
<text x="198.6" y="132.9">C803</text>
<text x="198.7" y="135.5">100nF</text>
<text x="211.3" y="132.9">C804</text>
<text x="211.4" y="135.5">100nF</text>
<text x="176.3" y="155.8">SCL</text>
<text x="178.7" y="150.2" transform="rotate(-90 178.7 150.2)">VCCI</text>
<text x="185.6" y="155.8">P00</text>
<text x="186.3" y="150.9" transform="rotate(-90 186.3 150.9)">VCCP</text>
<text x="303.4" y="154.5">+3V3</text>
<text x="311.7" y="151.9">R806</text>
<text x="318.2" y="151.9">1k</text>
<text x="176.3" y="158.3">SDA</text>
<text x="185.6" y="160.9">P01</text>
<text x="328.4" y="157.5">D801</text>
<text x="328.8" y="160">green</text>
<text x="176.3" y="163.4">INT</text>
<text x="185.6" y="166">P02</text>
<text x="176.3" y="168.5">RESET</text>
<text x="176.3" y="173.6">ADDR</text>
<text x="185.6" y="171">P03</text>
<text x="328" y="171">Q801</text>
<text x="328" y="173.6">2N7002</text>
<text x="185.6" y="176.1">P04</text>
<text x="185.6" y="181.2">P05</text>
<text x="303.4" y="185">+3V3</text>
<text x="311.7" y="182.4">R807</text>
<text x="318.2" y="182.4">1k</text>
<text x="185.6" y="186.3">P06</text>
<text x="185.6" y="191.4">P07</text>
<text x="328.4" y="187.9">D802</text>
<text x="328.8" y="190.5">green</text>
<text x="185.6" y="196.4">P10</text>
<text x="185.6" y="201.5">P11</text>
<text x="328" y="201.5">Q802</text>
<text x="185.6" y="206.6">P12</text>
<text x="328" y="204.1">2N7002</text>
<text x="185.6" y="211.7">P13</text>
<text x="303.4" y="215.5">+3V3</text>
<text x="311.7" y="212.9">R808</text>
<text x="318.2" y="212.9">1k</text>
<text x="185.6" y="216.8">P14</text>
<text x="185.6" y="221.8">P15</text>
<text x="328.4" y="218.4">D803</text>
<text x="328.8" y="221">green</text>
<text x="185.6" y="226.9">P16</text>
<text x="185.6" y="232">P17</text>
<text x="328" y="232">Q803</text>
<text x="328" y="234.5">2N7002</text>
<text x="183.7" y="240.3" transform="rotate(-90 183.7 240.3)">GND</text>
<text x="303.4" y="246">+3V3</text>
<text x="311.7" y="243.4">R809</text>
<text x="318.2" y="243.4">1k</text>
<text x="184.7" y="248.1">TCA6416APWR</text>
<text x="188.8" y="246.3">U802</text>
<text x="328.4" y="248.9">D804</text>
<text x="328.8" y="251.4">green</text>
<text x="328" y="262.5">Q804</text>
<text x="328" y="265">2N7002</text>
<text x="279.1" y="275.1">D808</text>
<text x="286.3" y="275.1">yellow</text>
<text x="265.9" y="276.4">R813</text>
<text x="272.5" y="276.4">1k</text>
<text x="224.7" y="287.9">+3V3</text>
<text x="265.9" y="286.5">R814</text>
<text x="272.5" y="286.5">1k</text>
<text x="279.1" y="285.3">D809</text>
<text x="286.3" y="285.3">yellow</text>
<text x="198.6" y="290.4">C801</text>
<text x="198.7" y="293">100nF</text>
<text x="211.3" y="290.4">C802</text>
<text x="211.4" y="293">100nF</text>
<text x="178.7" y="307.7" transform="rotate(-90 178.7 307.7)">VCCI</text>
<text x="186.3" y="308.4" transform="rotate(-90 186.3 308.4)">VCCP</text>
<text x="176.3" y="313.3">SCL</text>
<text x="176.3" y="315.8">SDA</text>
<text x="185.6" y="313.3">P00</text>
<text x="176.3" y="320.9">INT</text>
<text x="185.6" y="318.4">P01</text>
<text x="185.6" y="323.4">P02</text>
<text x="268.6" y="318.9">TP804</text>
<text x="268.7" y="321.4">EXP_SPARE7</text>
<text x="176.3" y="326">RESET</text>
<text x="185.6" y="328.5">P03</text>
<text x="176.3" y="331.1">ADDR</text>
<text x="185.6" y="333.6">P04</text>
<text x="185.6" y="338.7">P05</text>
<text x="185.6" y="343.8">P06</text>
<text x="185.6" y="348.8">P07</text>
<text x="185.6" y="353.9">P10</text>
<text x="185.6" y="359">P11</text>
<text x="185.6" y="364.1">P12</text>
<text x="185.6" y="369.2">P13</text>
<text x="185.6" y="374.2">P14</text>
<text x="185.6" y="379.3">P15</text>
<text x="185.6" y="384.4">P16</text>
<text x="185.6" y="389.5">P17</text>
<text x="27.9" y="391.7">H801</text>
<text x="43.1" y="391.7">H802</text>
<text x="58.4" y="391.7">H803</text>
<text x="73.6" y="391.7">H804</text>
<text x="29" y="397.4">M3</text>
<text x="44.3" y="397.4">M3</text>
<text x="59.5" y="397.4">M3</text>
<text x="74.8" y="397.4">M3</text>
<text x="183.7" y="397.8" transform="rotate(-90 183.7 397.8)">GND</text>
<text x="184.7" y="405.6">TCA6416APWR</text>
<text x="188.8" y="403.8">U801</text>
</g>
<g font-size="1.8" fill="#939391">
<text x="90.9" y="46.6">R802</text>
<text x="91.3" y="49.1">4.7k</text>
<text x="90.9" y="64.4">R803</text>
<text x="91.3" y="66.9">4.7k</text>
</g>
<g font-size="1.8" fill="#725600">
<text x="16.2" y="51.7">I2C_SCL</text>
<text x="16.1" y="69.4">I2C_SDA</text>
<text x="283.4" y="70.7">SLOT1_PG</text>
<text x="283.4" y="101.2">SLOT2_PG</text>
<text x="283.4" y="131.7">SLOT3_PG</text>
<text x="280.9" y="139.3">SLOT1_WAKE_N</text>
<text x="280.9" y="144.4">SLOT2_WAKE_N</text>
<text x="280.9" y="149.5">SLOT3_WAKE_N</text>
<text x="283.4" y="177.4">PG_3V3</text>
<text x="283.4" y="207.9">PG_0V95</text>
<text x="283.4" y="238.4">PG_1V8</text>
<text x="283.4" y="268.8">PG_1V2</text>
<text x="280.9" y="299.3">SLOT1_PCIE_SEL</text>
<text x="280.9" y="306.9">SLOT2_PCIE_SEL</text>
<text x="209.7" y="313.3">SLOT1_PWR_EN</text>
<text x="280.9" y="314.6">SLOT3_PCIE_SEL</text>
<text x="209.7" y="318.4">SLOT1_FCPO_N</text>
<text x="209.7" y="323.4">SLOT1_RESET</text>
<text x="209.7" y="328.5">SLOT1_WDIS</text>
<text x="209.7" y="333.6">SLOT1_PCIE_EN</text>
<text x="209.7" y="338.7">SLOT2_PWR_EN</text>
<text x="209.7" y="343.8">SLOT2_FCPO_N</text>
<text x="209.7" y="353.9">SLOT2_WDIS</text>
<text x="209.7" y="348.8">SLOT2_RESET</text>
<text x="209.7" y="359">SLOT2_PCIE_EN</text>
<text x="209.7" y="364.1">SLOT3_PWR_EN</text>
<text x="209.7" y="369.2">SLOT3_FCPO_N</text>
<text x="209.7" y="374.2">SLOT3_RESET</text>
<text x="209.7" y="379.3">SLOT3_WDIS</text>
<text x="209.7" y="384.4">SLOT3_PCIE_EN</text>
<text x="209.7" y="389.5">HUB_RESET_N</text>
</g>
<g font-size="1.8" fill="#a90000">
<text x="318.1" y="64.5">1</text>
<text x="324.9" y="61.7" transform="rotate(-90 324.9 61.7)">3</text>
<text x="318.1" y="95">1</text>
<text x="324.9" y="92.1" transform="rotate(-90 324.9 92.1)">3</text>
<text x="46.9" y="96.3">1</text>
<text x="46.9" y="98.8">3</text>
<text x="46.9" y="101.3">5</text>
<text x="55.8" y="96.3">2</text>
<text x="55.8" y="98.8">4</text>
<text x="55.8" y="101.3">6</text>
<text x="46.9" y="103.9">7</text>
<text x="46.9" y="106.4">9</text>
<text x="55.2" y="106.4">10</text>
<text x="55.8" y="103.9">8</text>
<text x="318.1" y="125.5">1</text>
<text x="324.9" y="122.6" transform="rotate(-90 324.9 122.6)">3</text>
<text x="177.5" y="144.2" transform="rotate(-90 177.5 144.2)">2</text>
<text x="185.2" y="144.8" transform="rotate(-90 185.2 144.8)">24</text>
<text x="172.7" y="154.7">22</text>
<text x="191.1" y="154.7">4</text>
<text x="172.7" y="157.2">23</text>
<text x="191.1" y="159.8">5</text>
<text x="173.3" y="162.3">1</text>
<text x="173.3" y="167.4">3</text>
<text x="191.1" y="164.8">6</text>
<text x="172.7" y="172.5">21</text>
<text x="191.1" y="169.9">7</text>
<text x="318.1" y="171.2">1</text>
<text x="324.9" y="168.3" transform="rotate(-90 324.9 168.3)">3</text>
<text x="191.1" y="175">8</text>
<text x="324.9" y="176" transform="rotate(-90 324.9 176)">2</text>
<text x="190.5" y="185.2">10</text>
<text x="191.1" y="180.1">9</text>
<text x="190.5" y="190.2">11</text>
<text x="190.5" y="195.3">13</text>
<text x="190.5" y="200.4">14</text>
<text x="318.1" y="201.7">1</text>
<text x="324.9" y="198.8" transform="rotate(-90 324.9 198.8)">3</text>
<text x="190.5" y="205.5">15</text>
<text x="190.5" y="210.6">16</text>
<text x="190.5" y="215.6">17</text>
<text x="190.5" y="220.7">18</text>
<text x="190.5" y="225.8">19</text>
<text x="190.5" y="230.9">20</text>
<text x="318.1" y="232.2">1</text>
<text x="324.9" y="229.3" transform="rotate(-90 324.9 229.3)">3</text>
<text x="318.1" y="262.6">1</text>
<text x="324.9" y="259.8" transform="rotate(-90 324.9 259.8)">3</text>
<text x="177.5" y="301.7" transform="rotate(-90 177.5 301.7)">2</text>
<text x="185.2" y="302.3" transform="rotate(-90 185.2 302.3)">24</text>
<text x="172.7" y="312.2">22</text>
<text x="172.7" y="314.7">23</text>
<text x="191.1" y="312.2">4</text>
<text x="191.1" y="317.2">5</text>
<text x="173.3" y="319.8">1</text>
<text x="191.1" y="322.3">6</text>
<text x="172.7" y="329.9">21</text>
<text x="173.3" y="324.9">3</text>
<text x="191.1" y="327.4">7</text>
<text x="191.1" y="332.5">8</text>
<text x="191.1" y="337.6">9</text>
<text x="190.5" y="342.6">10</text>
<text x="190.5" y="347.7">11</text>
<text x="190.5" y="352.8">13</text>
<text x="190.5" y="357.9">14</text>
<text x="190.5" y="363">15</text>
<text x="190.5" y="368">16</text>
<text x="190.5" y="373.1">17</text>
<text x="190.5" y="378.2">18</text>
<text x="190.5" y="383.3">19</text>
<text x="190.5" y="388.4">20</text>
</g>
</svg>
